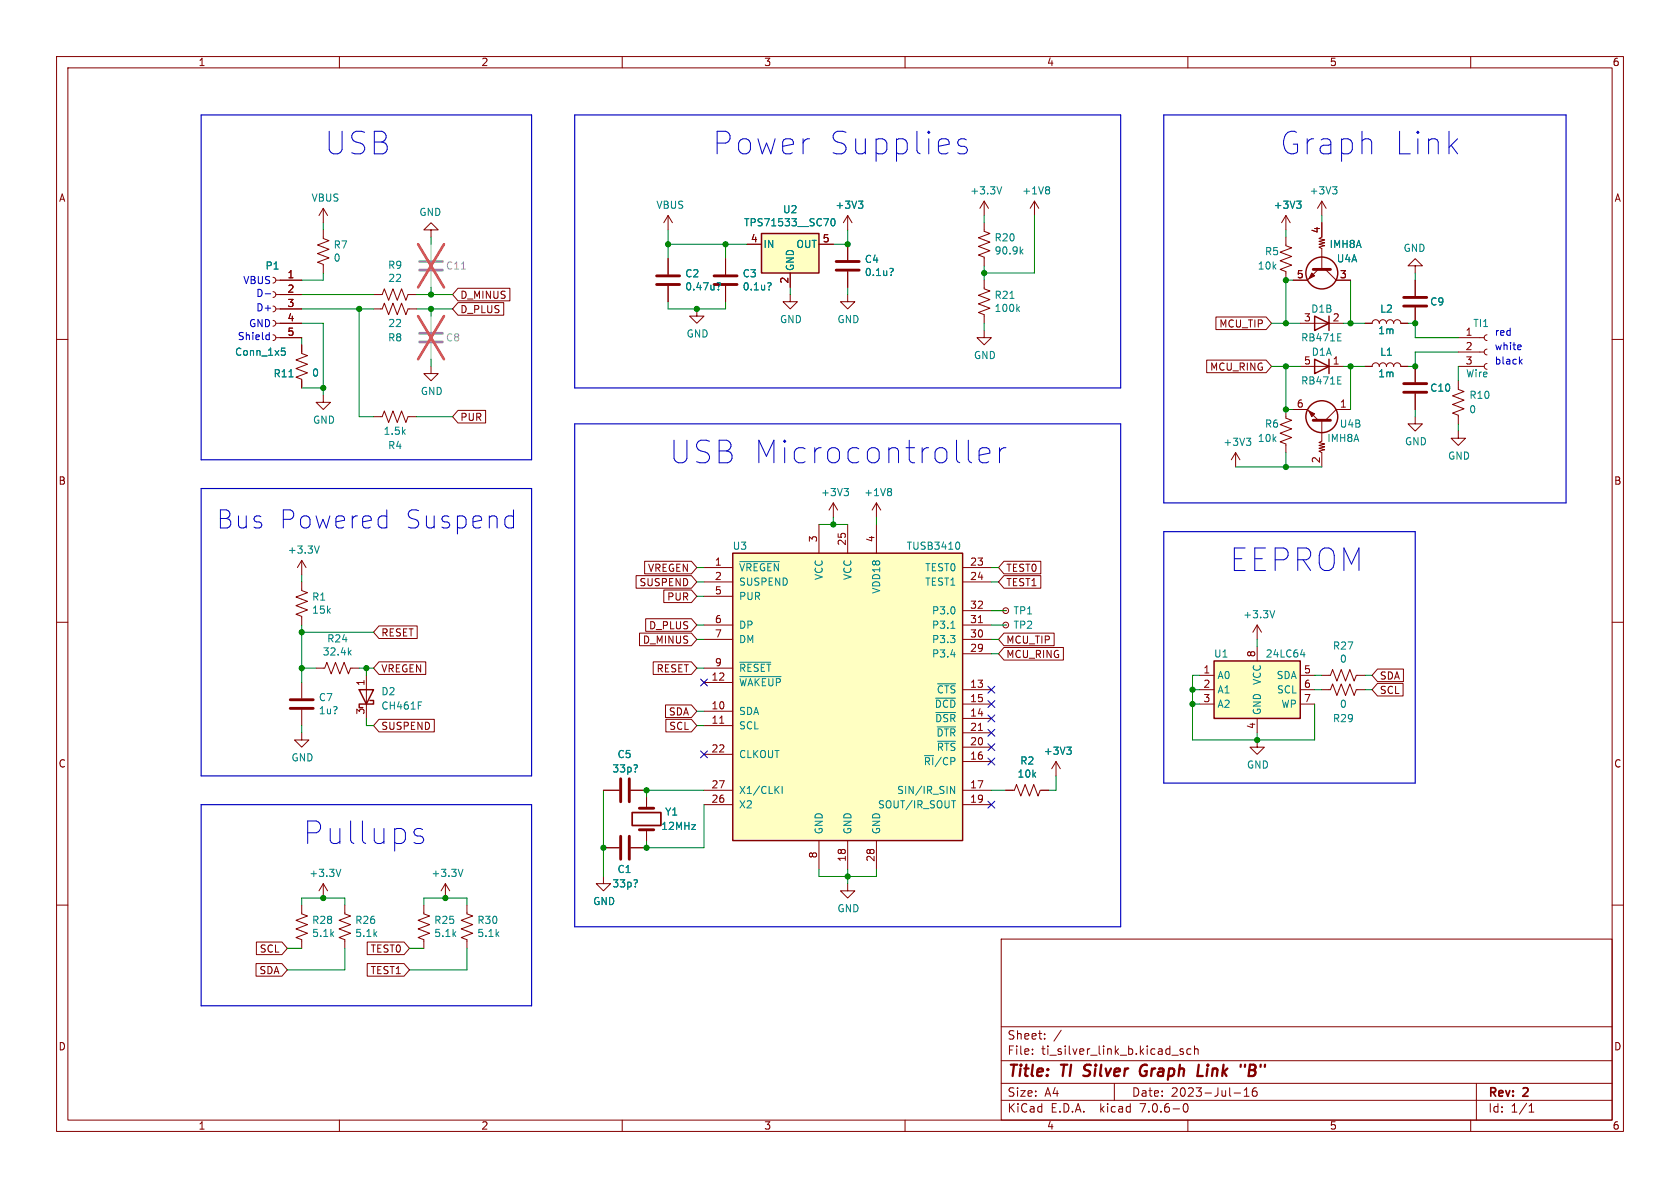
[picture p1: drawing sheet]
<svg xmlns="http://www.w3.org/2000/svg" width="297mm" height="210mm" viewBox="0 0 297 210" stroke-linecap="round" stroke-linejoin="round" font-family="sans-serif">
<g fill="none" stroke="#840000" stroke-width=".18">
<path d="M10 10h277v190h-277zM12 12h273v186h-273zM60 10v2M110 10v2M160 10v2M210 10v2M260 10v2M57.1 36.8v2.6M57.1 36.8l-.7 1.3M57.1 36.8l.8 1.3M118.1 38.1l-.8 1.3M118.1 38.1v2.5"/>
<path d="M118.1 38.1l.8 1.3M149.9 38.1v2.5M149.9 38.1l-.8 1.3M149.9 38.1l.7 1.3M174 39.4v1.5l1 .4-2 .7 2 .8-2 .8 2 .7-2 .8 1 .4v1.5M174 35.6v2.5M174 35.6l-.8 1.2M174 35.6l.8 1.2M182.9 35.6l-.8 1.2M182.9 35.6v2.5M182.9 35.6l.7 1.2M227.3 38.1l-.7 1.3"/>
<path d="M227.3 38.1v2.5M227.3 38.1l.8 1.3M233.7 39.4v2.5l-.5 .3 1 .2-1 .3 1 .2-1 .3 1 .2-1 .3 .5 .2v3.6M233.7 35.6l-.8 1.2M233.7 35.6v2.5M233.7 35.6l.7 1.2M10 60h2M48.3 59.2l.3 .1 .2 .4-.2 .4-.3 .1M48.3 56.6l.3 .2 .2 .4-.2 .3-.3 .2M48.3 54.1l.3 .2 .2 .3-.2 .4-.3 .1M48.3 51.6l.3 .1 .2 .4-.2 .3-.3 .2M48.3 49l.3 .2 .2 .3-.2 .4-.3 .1"/>
<path d="M48.8 54.6h4.5M48.8 52.1h4.5M48.8 59.7h4.5M48.8 57.2h4.5M48.8 49.5h4.5M57.1 40.6v1.6l1.1 .3-2.1 .8 2.1 .8-2.1 .7 2.1 .8-2.1 .8 1 .3v1.6M66 54.6h1.6l.3-1 .8 2 .8-2 .7 2 .8-2 .8 2 .3-1h1.6M66 52.1h1.6l.3-1 .8 2 .8-2 .7 2 .8-2 .8 2 .3-1h1.6M76.2 40.6h1.3l-1.3-1.2-1.3 1.2h1.3v1.3M81 51h9.1v2.2h-9.1l-1-1.1zM81 53.5h8.1v2.2h-8.1l-1-1.1zM118.1 45.7v2.8"/>
<path d="M118.1 50.5v2.8M123.2 54.6v1.3h1.3l-1.3 1.3-1.3-1.3h1.3M128.3 45.7v2.8M128.3 50.5v2.8M132.1 43.2h2.5M139.7 52.1v1.2h1.3l-1.3 1.3-1.3-1.3h1.3M139.7 48.3v2.5M144.8 43.2h2.5M149.9 52.1v1.2h1.2l-1.2 1.3-1.3-1.3h1.3M149.9 43.2v2.8M149.9 48v2.8M174 58.4v1.3h1.3l-1.3 1.3-1.3-1.3h1.3"/>
<path d="M174 49.5v1.6l1 .3-2 .8 2 .8-2 .7 2 .8-2 .7 1 .4v1.6M215 56h8.8l1 1.2-1 1.1h-8.8zM227.3 41.9v1.5l1 .4-2 .8 2 .7-2 .8 2 .8-2 .7 1 .4v1.5M229.9 57.2h7.6M233 47.6l-1.9 1.9h-2.5M234.3 47.6l1.9 1.9h2.6M241.3 57.2h1.3a.64 .64 0 0 1 .6-.7 .64 .64 0 0 1 .6 .7 .64 .64 0 0 1 .7-.7 .64 .64 0 0 1 .6 .7 .64 .64 0 0 1 .6-.7 .64 .64 0 0 1 .7 .7 .64 .64 0 0 1 .6-.7 .64 .64 0 0 1 .6 .7h1.3M250.2 47h1.3l-1.3-1.3-1.3 1.3h1.3v1.3M250.2 49.5v2.8M250.2 54.4v2.8M257.8 59.7h4.6M262.9 59.2l-.4 .1-.1 .4 .1 .3 .4 .2"/>
<path d="M285 60h2M53.3 61v1.5l1.1 .4-2.1 .7 2.1 .8-2.1 .8 2.1 .7-2.1 .8 1 .4v1.5M57.1 69.9v1.2h1.3l-1.3 1.3-1.2-1.3h1.2M66 73.7h1.6l.3-1.1 .8 2.1 .8-2.1 .7 2.1 .8-2.1 .8 2.1 .3-1h1.6M76.2 64.8v1.2h1.3l-1.3 1.3-1.3-1.3h1.3M81 72.5h4.8v2.3h-4.8l-1-1.1zM213.3 63.7h10.5l1 1.1-1 1.1h-10.5zM227.3 72.4v1.5l1 .4-2 .8 2 .7-2 .8 2 .7-2 .8 1 .4v1.5M228.6 72.4h2.5l1.9 1.9M229.9 64.8h7.6M233.7 74.4v3.6l-.5 .2 1 .3-1 .2 1 .3-1 .2 1 .3-1 .3 .5 .2v2.6M238.8 72.4h-2.6l-1.9 1.9"/>
<path d="M241.3 64.8h1.3a.64 .64 0 0 1 .6-.7 .64 .64 0 0 1 .6 .7 .64 .64 0 0 1 .7-.7 .64 .64 0 0 1 .6 .7 .64 .64 0 0 1 .6-.7 .64 .64 0 0 1 .7 .7 .64 .64 0 0 1 .6-.7 .64 .64 0 0 1 .6 .7h1.3M250.2 73.7v1.2h1.3l-1.3 1.3-1.3-1.3h1.3M250.2 64.8v2.8M250.2 69.6v2.8M257.8 67.3v1.5l1 .4-2 .8 2 .7-2 .8 2 .8-2 .7 1 .4v1.5M257.8 76.2v1.3h1.3l-1.3 1.2-1.3-1.2h1.3M257.8 64.8h4.6M257.8 62.2h4.6M262.9 64.3l-.4 .1-.1 .4 .1 .3 .4 .2M262.9 61.7l-.4 .2-.1 .3 .1 .4 .4 .1M53.3 99.1v2.5M53.3 99.1l-.7 1.2"/>
<path d="M53.3 99.1l.8 1.2M114 99.2h8.2l1 1.1-1 1.1h-8.2zM144.8 92.7v5.1M147.3 88.9l-.7 1.3M147.3 88.9v2.5M147.3 88.9l.8 1.3M149.9 92.7v5.1M154.9 88.9v2.5M154.9 92.7v5.1M154.9 88.9l-.7 1.3M154.9 88.9l.8 1.3M177.5 99.2h6.5v2.2h-6.5l-1-1.1z"/>
<path d="M218.4 80l-.7 1.3M218.4 80v2.6M218.4 80l.8 1.3M10 110h2M53.3 102.9v1.5l1.1 .4-2.1 .7 2.1 .8-2.1 .8 2.1 .7-2.1 .8 1 .4v1.5M55.9 118.1h1.5l.4-1 .7 2 .8-2 .8 2 .7-2 .8 2 .4-1h1.5M64.8 119.4v7.6M67 110.6h6.8v2.3h-6.8l-1-1.1zM67 117h8.3v2.2h-8.3l-1-1.1zM112.5 101.8h9.7l1 1.1-1 1.1h-9.7zM113.1 111.9h9.1l1 1.1-1 1.1h-9.1zM114.1 109.4h8.1l1 1.1-1 1.1h-8.1z"/>
<path d="M115.5 117h6.7l1 1.1-1 1.1h-6.7zM117.4 104.3h4.8l1 1.1-1 1.1h-4.8zM124.5 118.1h5M124.5 100.3h5M124.5 102.9h5M124.5 113h5M124.5 110.5h5M124.5 105.4h5M170.2 100.3h5.1M170.2 102.9h5.1M170.2 115.6h5.1M170.2 113h5.1"/>
<path d="M170.2 110.5h5.1M170.2 108h5.1M173 110.1h.7M177.5 111.9h8.9v2.2h-8.9l-1-1.1zM177.5 114.5h10.5v2.2h-10.5l-1-1.1zM177.5 101.8h6.5v2.2h-6.5l-1-1.1zM177.8 110.5h.1M177.8 108h.1M212.1 119.4h2.5M222.2 110.5v2.5M222.2 114.3v2.5M222.2 110.5l-.7 1.3"/>
<path d="M222.2 110.5l.8 1.3M229.9 119.4h2.5M233.7 119.4h1.5l.4-1 .7 2 .8-2 .8 2 .7-2 .8 2 .4-1h1.5M243.5 118.3h4.6v2.2h-4.6l-.9-1.1zM285 110h2M53.3 129.5v1.3h1.3l-1.3 1.3-1.2-1.3h1.2M53.3 120.7v2.7M53.3 125.5v2.8M67 127.2h9.8v2.2h-9.8l-1-1.1zM106.7 139.7h2.8M111.5 139.7h2.8M117.7 124.6h4.5l1 1.1-1 1.1h-4.5z"/>
<path d="M117.7 127.2h4.5l1 1.1-1 1.1h-4.5zM124.5 139.7h5M124.5 125.7h5M124.5 128.3h5M124.5 120.7h5M124.5 133.4h5M127.2 127.9h.8M170.2 121.9h5.1M170.2 124.5h5.1M170.2 139.7h5.1M170.2 127h5.1M170.2 134.6h5.1"/>
<path d="M170.2 132.1h5.1M170.2 129.5h5.1M173 129.1h.7M177.8 139.7h1.5l.4-1 .8 2 .7-2 .8 2 .8-2 .7 2 .4-1h1.5M186.7 134.6l-.8 1.3M186.7 134.6v2.6M186.7 134.6l.8 1.3M212.1 121.9h2.5M212.1 124.5h2.5M222.2 130.8v1.3h1.3l-1.3 1.3-1.2-1.3h1.2M222.2 127v2.5M229.9 121.9h2.5"/>
<path d="M229.9 124.5h2.5M233.7 121.9h1.5l.4-1 .7 2 .8-2 .8 2 .7-2 .8 2 .4-1h1.5M243.5 120.8h4.5v2.2h-4.5l-.9-1.1zM10 160h2M57.1 156.2l-.7 1.3M57.1 156.2v2.6M57.1 156.2l.8 1.3M78.7 156.2l-.7 1.3M78.7 156.2v2.6M78.7 156.2l.8 1.3M106.7 154.9v1.3h1.2l-1.2 1.3-1.3-1.3h1.3M106.7 149.9h2.8"/>
<path d="M111.5 149.9h2.8M114.3 141v1.9M114.3 146.7v1.9M124.5 142.2h5M144.8 148.6v5.1M149.9 156.2v1.3h1.2l-1.2 1.3-1.3-1.3h1.3M149.9 148.6v5.1M154.9 148.6v5.1M170.2 142.2h5.1M285 160h2M45.3 170.3h4.5l1 1.2-1 1.1h-4.5zM45.3 166.5h4.5l1 1.1-1 1.2h-4.5z"/>
<path d="M53.3 160v1.5l1.1 .4-2.1 .8 2.1 .7-2.1 .8 2.1 .8-2.1 .7 1 .4v1.5M61 160v1.5l1 .4-2.1 .8 2.1 .7-2.1 .8 2.1 .8-2.1 .7 1.1 .4v1.5M64.9 170.3h6.5l1 1.2-1 1.1h-6.5zM64.9 166.5h6.5l1 1.1-1 1.2h-6.5zM74.9 160v1.5l1 .4-2 .8 2 .7-2 .8 2 .8-2 .7 1 .4v1.5M82.5 160v1.5l1.1 .4-2.1 .8 2.1 .7-2.1 .8 2.1 .8-2.1 .7 1 .4v1.5M177 166h108v32h-108zM60 198v2M110 198v2M160 198v2M177 194.5h108M177 191.5h108"/>
<path d="M177 187.5h108M177 181.5h108M182.5 186.3v.1M182.5 185.5v.1M184.7 183.6v.1M184.7 182.8v.1M187.6 182.1l-1.3 2M197 191.5v3M207.2 186.5h1.1M209.2 185.5l-.4-.1-.2 .2 .1 .2 .5 .2v.3h-.6M209.3 195.2l.2-.1a.81 .81 0 0 1 .6 .6 .81 .81 0 0 1-.3 .8l-.1 .1a.81 .81 0 0 1-.4-1.4zM210 198v2"/>
<path d="M210.5 185.5l-.4-.1-.3 .3v.4l.2 .2h.5M211.2 185.5l.2-.1 .3 .1 .1 .9M211.2 184.9v1.5M218.2 193.2h1.1M220 193.8h.8M220 192.7l.4-.4v1.5M222.1 192.3a.59 .59 0 0 0-.7 .6v.6l.1 .2 .5 .1 .2-.1v-.5l-.1-.3h-.4l-.3 .3M260 198v2M261 191.5v6.5M270.3 196.6h.9M270.3 195.5l.4-.4v1.5"/>
<circle cx="177.8" cy="110.5" r=".51"/>
<circle cx="177.8" cy="108" r=".51"/>
</g>
<path d="M191.5 190.1l.3 .1M191.8 188.4l-.1 .2v.4M202.4 189.4h.3M202.6 188.2a1.13 1.13 0 0 0-1 .7 1.13 1.13 0 0 0 .2 1.2l.3 .1 .5-.1M211.7 190.2h.9M213.5 188.9l-.2 1.3M220.9 189.2h.6M221 188.2h.6a.49 .49 0 0 1 .4 .5 .49 .49 0 0 1-.5 .5M221.5 189.2l.3 .1a.58 .58 0 0 1-.3 .9h-.8" fill="none" stroke="#840000" stroke-width=".4"/>
<g fill="none" stroke="#008484" stroke-width=".18">
<path d="M147 38.8l.2-.1a.68 .68 0 0 1 .4 .6 .68 .68 0 0 1-.4 .6l-.2-.1-.1-.4zM151.8 35.6h.7l-.4 .4M152.3 36l.2 .3v.3l-.2 .2M177.1 33l-.4 1.3M185.3 33l.3 .3-.3 .3 .3 .2v.2l-.3 .3M229.2 35.6h.8l-.4 .4M229.8 36l.2 .3v.3l-.2 .2M235.6 33h.8l-.5 .5M236.1 33.5l.3 .2v.3l-.3 .3M126.9 50h.3l.2 .2-.4 .6M127 51.1v.2M135.8 50h.3l.2 .2-.2 .3"/>
<path d="M157.4 47.4h.3l.2 .2-.2 .4M178.5 52.8h.8M179.9 54.6l.3 .5M180.2 54.2l-.4 .5M180.5 44.4l.3 .5M180.8 44.1l-.4 .4M236.5 59h.6M49.8 61.5h.6M49.9 62h.3l.2 .3v.4l-.5 .1M51.1 66.6h.7M220.3 77.5h.8l-.4 .4M220.9 77.9l.2 .3v.3l-.2 .2"/>
<path d="M236.5 67.9h.6M236.5 66.6h.6M236.5 60.3h.6M56.4 96.5l-.4 1.3M130.8 99.3h7M149.2 86.4h.8l-.4 .4M149.8 86.8l.2 .3v.3l-.2 .2M157.4 86.4l.2 .2-.2 .3 .2 .2v.3l-.2 .2M169.4 95.8a.79 .79 0 0 1 0 1.3M61.7 115.3l.4 .5M62.1 114.9l-.5 .5M130.8 119.6h7.3"/>
<path d="M130.8 117.1h5.5M168.1 115.7h.8M168.1 111.1h.7M225.4 107.9l-.5 1.3M229.9 115.7h.8M230.5 115.3v.8M74 124.1h.6M112.5 135.2l.2 .2-.1 .3M137.2 139.6l.5 .7M137.7 139l-.7 .7M138.3 139v1.3M165.4 123.4h3.5"/>
<path d="M165.4 126h3.5M165.7 128.5h3.2M165.7 120.9h3.2M165.7 131h3.2M168 139l.8 1.3v-1.3M188.6 132.1h.8l-.5 .5M189.1 132.6l.3 .2v.3l-.3 .2M60.3 153.7l-.5 1.2M81.8 153.7l-.4 1.2M112.5 155.5l.2 .2-.1 .3M168.2 141.5h.7"/>
</g>
<g fill="#ffffc2" stroke="#ffffc2" stroke-width=".18">
<path d="M214.6 116.8h15.3v10.2h-15.3z"/>
<path d="M129.5 97.8h40.7v50.8h-40.7z"/>
<path d="M134.6 41.3h10.2v7h-10.2z"/>
</g>
<g fill="none" stroke="#840000" stroke-width=".25">
<path d="M134.6 41.3h10.2v7h-10.2zM232.4 55.9l2.5 1.3-2.5 1.2zM234.9 55.9v2.5M232.4 63.5l2.5 1.3-2.5 1.2zM234.9 63.5v2.5M129.5 97.8h40.7v50.8h-40.7zM214.6 116.8h15.3v10.2h-15.3zM63.5 121.9h2.5l-1.2 2.6zM65.4 123.8h.6v.7h-2.5v.6h.6"/>
<circle cx="233.7" cy="48.3" r="2.82"/>
<circle cx="233.7" cy="73.7" r="2.82"/>
</g>
<g fill="none" stroke="#840000" stroke-width=".51">
<path d="M116.1 50.3h4M116.1 48.8h4M126.2 50.3h4.1M126.2 48.8h4.1M147.8 47.8h4.1M147.8 46.2h4.1M232.2 47.6h3M248.2 54.1h4M248.2 52.6h4M232.2 74.3h3M248.2 69.3h4M248.2 67.8h4"/>
<path d="M51.3 125.2h4.1M51.3 123.7h4.1M109.7 137.7v4M111.3 137.7v4M109.7 147.8v4.1M111.3 147.8v4.1M113 146.7h2.6M113 142.9h2.6"/>
</g>
<path d="M74.2 47.8h4M74.2 46.2h4M74.2 58.9h4M74.2 60.5h4" fill="none" stroke="#a1a1a1" stroke-width=".51"/>
<path d="M76.2 43.2v2.8M76.2 48v2.8M76.2 55.9v2.8M81.6 47.6h.7M76.2 60.7v2.8" fill="none" stroke="#a1a1a1" stroke-width=".18"/>
<path d="M73.9 43.2l4.6 7.6M73.9 55.9l4.6 7.6M78.5 43.2l-4.6 7.6M78.5 55.9l-4.6 7.6" fill="none" stroke="#eb3a3d" stroke-width=".46"/>
<g fill="#840000" stroke="#840000" stroke-width=".18">
<path d="M231.9 48.3l.5 .5-1 .5z"/>
<path d="M231.4 72.6l1 .6-.5 .5z"/>
</g>
<path d="M111.8 143.6h5v2.3h-5z" fill="none" stroke="#840000" stroke-width=".3"/>
<g fill="none" stroke="#0000c2" stroke-width=".18">
<path d="M170.8 24.7l-.3-.2h-.6l-.4 .2-.2 .4 .2 .6 1.3 .4 .2 .3-.2 .6-.3 .2h-.8l-.4-.2M46.9 51.9h1M47.2 59.2l.4 .1M47.6 58.8v1.2M47.6 60h-.4M171.2 77.8v3.4l.2 .4 .4 .2M176.7 79.1v2.7M177.8 79.1a1.02 1.02 0 0 0-1.1 .8M268.7 61l.2 .3-.6 .1M268.7 63.9l.4 .5M268.9 61.8h-.2M269.1 63.5l-.5 .5"/>
<path d="M67.5 91.2h.6l.3 .1M68.4 90.1v3.2M68.4 93.2l-.3 .1h-.6M89.9 91.2h.6l.3 .1M90.8 93.2l-.3 .1h-.6M90.8 90.1v3.2M173.1 80.5l1.9-.4v-.4l-.2-.4-.4-.2h-.7l-.4 .2-.2 .4v1.5l.2 .4 .4 .2h.7l.4-.2M73.2 147.2l.2 .4 .4 .2h.5l.4 .2 .2 .4-.2 .5-.4 .2h-.7l-.4-.2M74.7 146.6l-.4-.1h-.5l-.4 .1-.2 .4"/>
</g>
<path d="M35.6 20.3h58.4v61h-58.4zM101.6 20.3h96.5v48.3h-96.5zM205.7 20.3h71.2v68.6h-71.2zM101.6 74.9h96.5v88.9h-96.5zM35.6 86.4h58.4v50.8h-58.4zM205.7 94h44.5v44.4h-44.5zM35.6 142.2h58.4v35.6h-58.4z" fill="none" stroke="#0000c2" stroke-width=".2"/>
<g fill="none" stroke="#008400" stroke-width=".18">
<path d="M57.1 39.4v1.2M174 38.1v1.3M182.9 38.1v10.2h-8.9M233.7 38.1v1.3M53.3 57.2h3.8v12.7M53.3 59.7v1.3M53.3 54.6h12.7M53.3 52.1h12.7M57.1 48.3v1.2h-3.8M63.5 54.6v19.1h2.5M73.7 54.6h6.3M73.7 52.1h6.3"/>
<path d="M76.2 41.9v1.3M76.2 50.8v1.3M76.2 54.6v1.3M118.1 40.6v5.1M118.1 53.3v1.3h10.2v-1.3M118.1 43.2h14M128.3 43.2v2.5M139.7 50.8v1.3M149.9 40.6v2.6h-2.6M149.9 50.8v1.3M174 47v2.5M174 57.2v1.2"/>
<path d="M224.8 57.2h5.1M227.3 40.6v1.3M228.6 49.5h-1.3v7.7M237.5 57.2h3.8M238.8 49.5v7.7M248.9 57.2h1.3v2.5h7.6M250.2 48.3v1.2M53.3 68.6h3.8M73.7 73.7h6.3M76.2 63.5v1.3M224.8 64.8h5.1M227.3 64.8v7.6h1.3"/>
<path d="M237.5 64.8h3.8M238.8 64.8v7.6M250.2 72.4v1.3M257.8 62.2h-7.6v2.6h-1.3M257.8 64.8v2.5M257.8 74.9v1.3M144.8 92.7h5.1M147.3 91.4v1.3M154.9 91.4v1.3M218.4 82.6h15.3M227.3 80v2.6M53.3 101.6v1.3"/>
<path d="M53.3 110.5v10.2M53.3 118.1h2.6M53.3 111.8h12.7M63.5 118.1h2.5M64.8 118.1v1.3M123.2 118.1h1.3M123.2 110.5h1.3M123.2 102.9h1.3M123.2 113h1.3M123.2 105.4h1.3M123.2 100.3h1.3M175.3 110.5h2.5"/>
<path d="M175.3 102.9h1.2M175.3 113h1.2M175.3 100.3h1.2M175.3 108h2.5M175.3 115.6h1.2M212.1 119.4h-1.3v11.4h21.6v-6.3M222.2 113v1.3M232.4 119.4h1.3M241.3 119.4h1.3M53.3 128.3v1.2M64.8 127v1.3h1.2M106.7 139.7v15.2"/>
<path d="M123.2 128.3h1.3M123.2 125.7h1.3M124.5 139.7h-10.2v1.3M175.3 139.7h2.5M186.7 137.2v2.5h-1.3M210.8 121.9h1.3M210.8 124.5h1.3M222.2 129.5v1.3M232.4 121.9h1.3M241.3 121.9h1.3M124.5 142.2v7.7h-10.2v-1.3M144.8 153.7v1.2h10.1v-1.2"/>
<path d="M149.9 153.7v2.5M50.8 167.6h2.5M53.3 160v-1.2h7.7v1.2M61 167.6v3.9h-10.2M72.4 167.6h2.5M74.9 160v-1.2h7.6v1.2M82.5 167.6v3.9h-10.1"/>
</g>
<g fill="none" stroke="#000084" stroke-width=".18">
<path d="M123.9 120l1.2 1.3M123.9 132.7l1.2 1.3M125.1 120l-1.2 1.3M125.1 132.7l-1.2 1.3M174.7 128.9l1.2 1.2M174.7 126.4l1.2 1.2M174.7 123.9l1.2 1.2M174.7 121.3l1.2 1.2M174.7 134l1.2 1.2M174.7 131.5l1.2 1.2M175.9 128.9l-1.2 1.2M175.9 126.4l-1.2 1.2"/>
<path d="M175.9 123.9l-1.2 1.2M175.9 121.3l-1.2 1.2M175.9 134l-1.2 1.2M175.9 131.5l-1.2 1.2M174.7 141.6l1.2 1.2M175.9 141.6l-1.2 1.2"/>
</g>
<g fill="#008400" stroke="#008400" stroke-width=".18">
<circle cx="118.1" cy="43.2" r=".46"/>
<circle cx="123.2" cy="54.6" r=".46"/>
<circle cx="76.2" cy="54.6" r=".46"/>
<circle cx="76.2" cy="52.1" r=".46"/>
<circle cx="63.5" cy="54.6" r=".46"/>
<circle cx="57.1" cy="68.6" r=".46"/>
<circle cx="57.1" cy="158.8" r=".46"/>
<circle cx="78.7" cy="158.8" r=".46"/>
<circle cx="53.3" cy="118.1" r=".46"/>
<circle cx="64.8" cy="118.1" r=".46"/>
<circle cx="53.3" cy="111.8" r=".46"/>
<circle cx="114.3" cy="139.7" r=".46"/>
<circle cx="106.7" cy="149.9" r=".46"/>
<circle cx="114.3" cy="149.9" r=".46"/>
<circle cx="227.3" cy="64.8" r=".46"/>
<circle cx="227.3" cy="57.2" r=".46"/>
<circle cx="227.3" cy="49.5" r=".46"/>
<circle cx="238.8" cy="64.8" r=".46"/>
<circle cx="210.8" cy="121.9" r=".46"/>
<circle cx="210.8" cy="124.5" r=".46"/>
<circle cx="227.3" cy="72.4" r=".46"/>
<circle cx="227.3" cy="82.6" r=".46"/>
<circle cx="222.2" cy="130.8" r=".46"/>
<circle cx="174" cy="48.3" r=".46"/>
<circle cx="149.9" cy="43.2" r=".46"/>
<circle cx="128.3" cy="43.2" r=".46"/>
<circle cx="238.8" cy="57.2" r=".46"/>
<circle cx="250.2" cy="64.8" r=".46"/>
<circle cx="250.2" cy="57.2" r=".46"/>
<circle cx="147.3" cy="92.7" r=".46"/>
<circle cx="149.9" cy="154.9" r=".46"/>
</g>
<g font-size="5.6" fill="#0000c2">
<text x="57.1" y="27.7">USB</text>
<text x="125.7" y="27.7">Power</text>
<text x="146.1" y="27.7">Supplies</text>
<text x="226.1" y="27.7">Graph</text>
<text x="246" y="27.7">Link</text>
<text x="118.1" y="82.3">USB Microcontroller</text>
<text x="217.2" y="101.4">EEPROM</text>
<text x="53.3" y="149.6">Pullups</text>
</g>
<g font-size="4.5" fill="#0000c2">
<text x="38.1" y="93.7">Bus</text>
<text x="49" y="93.7">Powered</text>
<text x="71.1" y="93.7">Suspend</text>
</g>
<g font-size="2.8" fill="#840000">
<text x="178" y="190.9">Title:</text>
<text x="187.7" y="190.9">TI</text>
<text x="192.5" y="190.9">Silver</text>
<text x="203.2" y="190.9">Graph</text>
<text x="214.2" y="190.9">Link</text>
<text x="222.5" y="190.9">&quot;B&quot;</text>
</g>
<g font-size="2.1" fill="#840000">
<text x="178" y="184">Sheet:</text>
<text x="178" y="186.7">File:</text>
<text x="184.1" y="186.7">ti_silver_link_b.kicad_sch</text>
<text x="178" y="196.9">KiCad</text>
<text x="178" y="194.1">Size:</text>
<text x="184.7" y="194.1">A4</text>
<text x="185.7" y="196.9">E.D.A.</text>
<text x="194.6" y="196.9">kicad</text>
<text x="200" y="194.1">Date:</text>
<text x="201.8" y="196.9">7.0.6-0</text>
<text x="207" y="194.1">2023-Jul-16</text>
<text x="263" y="194.3">Rev:</text>
<text x="263" y="196.9">Id:</text>
<text x="267.1" y="196.9">1/1</text>
<text x="269.4" y="194.3">2</text>
</g>
<g font-size="1.8" fill="#840000">
<text x="35" y="11.9">1</text>
<text x="85" y="11.9">2</text>
<text x="135" y="11.9">3</text>
<text x="185" y="11.9">4</text>
<text x="235" y="11.9">5</text>
<text x="285" y="11.9">6</text>
<text x="10.3" y="35.9">A</text>
<text x="285.3" y="35.9">A</text>
<text x="233.4" y="41.3" transform="rotate(-90 233.4 41.3)">4</text>
<text x="132.6" y="42.9">4</text>
<text x="145.3" y="42.9">5</text>
<text x="50.7" y="49.3">1</text>
<text x="50.7" y="51.8">2</text>
<text x="81.3" y="53">D_MINUS</text>
<text x="139.4" y="50.2" transform="rotate(-90 139.4 50.2)">2</text>
<text x="229.2" y="49.3">5</text>
<text x="236.8" y="49.3">3</text>
<text x="50.7" y="54.4">3</text>
<text x="50.7" y="56.9">4</text>
<text x="50.7" y="59.4">5</text>
<text x="81.3" y="55.6">D_PLUS</text>
<text x="215.5" y="58.1">MCU_TIP</text>
<text x="230.4" y="56.9">3</text>
<text x="259" y="59.4">1</text>
<text x="213.8" y="65.7">MCU_RING</text>
<text x="230.4" y="64.5">5</text>
<text x="235.5" y="64.5">1</text>
<text x="259" y="62">2</text>
<text x="259" y="64.5">3</text>
<text x="81.3" y="74.6">PUR</text>
<text x="229.2" y="72.1">6</text>
<text x="236.8" y="72.1">1</text>
<text x="233.4" y="82" transform="rotate(-90 233.4 82)">2</text>
<text x="10.3" y="85.9">B</text>
<text x="285.3" y="85.9">B</text>
<text x="144.5" y="96" transform="rotate(-90 144.5 96)">3</text>
<text x="154.7" y="96" transform="rotate(-90 154.7 96)">4</text>
<text x="114.5" y="101.3">VREGEN</text>
<text x="126.3" y="100.1">1</text>
<text x="149.6" y="96.6" transform="rotate(-90 149.6 96.6)">25</text>
<text x="171.4" y="100.1">23</text>
<text x="177.8" y="101.3">TEST0</text>
<text x="112.9" y="103.8">SUSPEND</text>
<text x="117.8" y="106.4">PUR</text>
<text x="126.3" y="102.6">2</text>
<text x="126.3" y="105.2">5</text>
<text x="171.4" y="102.6">24</text>
<text x="171.4" y="107.7">32</text>
<text x="177.8" y="103.8">TEST1</text>
<text x="67.3" y="112.7">RESET</text>
<text x="113.6" y="114">D_MINUS</text>
<text x="114.6" y="111.4">D_PLUS</text>
<text x="126.3" y="110.2">6</text>
<text x="126.3" y="112.8">7</text>
<text x="171.4" y="112.8">30</text>
<text x="171.4" y="110.2">31</text>
<text x="177.8" y="114">MCU_TIP</text>
<text x="67.3" y="119.1">VREGEN</text>
<text x="116" y="119.1">RESET</text>
<text x="126.3" y="117.9">9</text>
<text x="171.4" y="115.3">29</text>
<text x="177.8" y="116.5">MCU_RING</text>
<text x="212.7" y="119.1">1</text>
<text x="222" y="116.3" transform="rotate(-90 222 116.3)">8</text>
<text x="230.4" y="119.1">5</text>
<text x="64.5" y="121.4" transform="rotate(-90 64.5 121.4)">1</text>
<text x="125.7" y="125.5">10</text>
<text x="125.7" y="120.4">12</text>
<text x="171.4" y="121.7">13</text>
<text x="171.4" y="124.2">15</text>
<text x="212.7" y="121.7">2</text>
<text x="212.7" y="124.2">3</text>
<text x="230.4" y="121.7">6</text>
<text x="230.4" y="124.2">7</text>
<text x="243.8" y="120.3">SDA</text>
<text x="243.8" y="122.9">SCL</text>
<text x="64.5" y="126.4" transform="rotate(-90 64.5 126.4)">3</text>
<text x="67.3" y="129.2">SUSPEND</text>
<text x="118.1" y="126.7">SDA</text>
<text x="118.2" y="129.2">SCL</text>
<text x="125.7" y="128">11</text>
<text x="171.4" y="126.7">14</text>
<text x="171.4" y="131.8">20</text>
<text x="171.4" y="129.3">21</text>
<text x="222" y="129" transform="rotate(-90 222 129)">4</text>
<text x="10.3" y="135.9">C</text>
<text x="125.7" y="133.1">22</text>
<text x="171.4" y="134.4">16</text>
<text x="285.3" y="135.9">C</text>
<text x="125.7" y="142">26</text>
<text x="125.7" y="139.4">27</text>
<text x="171.4" y="139.4">17</text>
<text x="171.4" y="142">19</text>
<text x="144.5" y="151.8" transform="rotate(-90 144.5 151.8)">8</text>
<text x="149.6" y="152.4" transform="rotate(-90 149.6 152.4)">18</text>
<text x="154.7" y="152.4" transform="rotate(-90 154.7 152.4)">28</text>
<text x="45.8" y="172.4">SDA</text>
<text x="45.8" y="168.6">SCL</text>
<text x="65.4" y="172.4">TEST1</text>
<text x="65.4" y="168.6">TEST0</text>
<text x="10.3" y="185.9">D</text>
<text x="285.3" y="185.9">D</text>
<text x="35" y="199.9">1</text>
<text x="85" y="199.9">2</text>
<text x="135" y="199.9">3</text>
<text x="185" y="199.9">4</text>
<text x="235" y="199.9">5</text>
<text x="285" y="199.9">6</text>
</g>
<g font-size="1.8" fill="#008484">
<text x="55" y="35.8">VBUS</text>
<text x="171.4" y="34.6">+3.3V</text>
<text x="180.6" y="34.6">+1V8</text>
<text x="231.4" y="34.6">+3V3</text>
<text x="74" y="38.4">GND</text>
<text x="115.9" y="37.1">VBUS</text>
<text x="131.4" y="40.2">TPS71533__SC70</text>
<text x="138.3" y="37.9">U2</text>
<text x="147.6" y="37.1">+3V3</text>
<text x="225.1" y="37.1">+3V3</text>
<text x="46.8" y="47.9">P1</text>
<text x="58.9" y="44.1">R7</text>
<text x="58.9" y="46.5">0</text>
<text x="68.5" y="47.7">R9</text>
<text x="134.9" y="44">IN</text>
<text x="140.7" y="44">OUT</text>
<text x="152.8" y="46.7">C4</text>
<text x="175.7" y="42.9">R20</text>
<text x="175.7" y="45.2">90.9k</text>
<text x="222.3" y="47.9">10k</text>
<text x="223.5" y="45.3">R5</text>
<text x="235" y="44">IMH8A</text>
<text x="236.2" y="46.6">U4A</text>
<text x="248" y="44.7">GND</text>
<text x="68.5" y="50">22</text>
<text x="121" y="49.2">C2</text>
<text x="121" y="51.5">0.47u?</text>
<text x="131.2" y="49.2">C3</text>
<text x="131.2" y="51.5">0.1u?</text>
<text x="140.6" y="48" transform="rotate(-90 140.6 48)">GND</text>
<text x="152.8" y="49">0.1u?</text>
<text x="175.7" y="53">R21</text>
<text x="68.5" y="58">22</text>
<text x="121.3" y="59.9">GND</text>
<text x="137.8" y="57.3">GND</text>
<text x="148" y="57.3">GND</text>
<text x="175.7" y="55.3">100k</text>
<text x="231.7" y="55.5">D1B</text>
<text x="235.5" y="56.9">2</text>
<text x="243.6" y="59.3">1m</text>
<text x="243.9" y="55.5">L2</text>
<text x="252.7" y="54.2">C9</text>
<text x="260.4" y="58">TI1</text>
<text x="41.5" y="63.1">Conn_1x5</text>
<text x="68.5" y="60.6">R8</text>
<text x="172.1" y="63.7">GND</text>
<text x="229.9" y="60.6">RB471E</text>
<text x="231.8" y="63.1">D1A</text>
<text x="243.9" y="63.1">L1</text>
<text x="48.3" y="66.9">R11</text>
<text x="55.1" y="66.8">0</text>
<text x="74.3" y="70">GND</text>
<text x="229.9" y="68.2">RB471E</text>
<text x="243.6" y="66.9">1m</text>
<text x="252.7" y="69.4">C10</text>
<text x="259.1" y="66.9">Wire</text>
<text x="259.7" y="70.7">R10</text>
<text x="55.2" y="75.1">GND</text>
<text x="67.7" y="77.1">1.5k</text>
<text x="223.5" y="75.8">R6</text>
<text x="236.8" y="75.8">U4B</text>
<text x="259.6" y="73.3">0</text>
<text x="68.5" y="79.6">R4</text>
<text x="216.2" y="79">+3V3</text>
<text x="222.3" y="78.3">10k</text>
<text x="234.5" y="78.3">IMH8A</text>
<text x="248.3" y="78.9">GND</text>
<text x="255.9" y="81.5">GND</text>
<text x="145.1" y="87.9">+3V3</text>
<text x="152.7" y="87.9">+1V8</text>
<text x="50.8" y="98.1">+3.3V</text>
<text x="129.4" y="97.4">U3</text>
<text x="130.6" y="101.2">~{VREGEN}</text>
<text x="160.2" y="97.4">TUSB3410</text>
<text x="163.5" y="101.2">TEST0</text>
<text x="55.1" y="106.4">R1</text>
<text x="130.6" y="103.7">SUSPEND</text>
<text x="130.6" y="106.3">PUR</text>
<text x="145.6" y="102.6" transform="rotate(-90 145.6 102.6)">VCC</text>
<text x="150.7" y="102.6" transform="rotate(-90 150.7 102.6)">VCC</text>
<text x="155.8" y="105.1" transform="rotate(-90 155.8 105.1)">VDD18</text>
<text x="163.5" y="103.7">TEST1</text>
<text x="55.1" y="108.7">15k</text>
<text x="57.7" y="113.8">R24</text>
<text x="130.6" y="111.4">DP</text>
<text x="130.6" y="113.9">DM</text>
<text x="164.7" y="113.9">P3.3</text>
<text x="164.7" y="111.4">P3.1</text>
<text x="164.7" y="108.8">P3.0</text>
<text x="179.1" y="111.4">TP2</text>
<text x="179.1" y="108.8">TP1</text>
<text x="219.7" y="109.5">+3.3V</text>
<text x="57" y="116.1">32.4k</text>
<text x="130.6" y="119">~{RESET}</text>
<text x="164.7" y="116.4">P3.4</text>
<text x="214.5" y="116.4">U1</text>
<text x="223.7" y="116.4">24LC64</text>
<text x="235.5" y="115">R27</text>
<text x="236.8" y="117.3">0</text>
<text x="56.3" y="124.2">C7</text>
<text x="67.3" y="123.1">D2</text>
<text x="67.3" y="125.6">CH461F</text>
<text x="130.6" y="121.5">~{WAKEUP}</text>
<text x="165.2" y="125.3">~{DCD}</text>
<text x="165.5" y="122.8">~{CTS}</text>
<text x="215.1" y="120.2">A0</text>
<text x="215.1" y="122.8">A1</text>
<text x="215.1" y="125.3">A2</text>
<text x="223.1" y="121.2" transform="rotate(-90 223.1 121.2)">VCC</text>
<text x="225.6" y="120.2">SDA</text>
<text x="225.7" y="122.8">SCL</text>
<text x="226.4" y="125.3">WP</text>
<text x="236.8" y="125.3">0</text>
<text x="56.3" y="126.5">1u?</text>
<text x="130.6" y="126.6">SDA</text>
<text x="130.6" y="129.1">SCL</text>
<text x="165.2" y="127.9">~{DSR}</text>
<text x="165.5" y="130.4">~{DTR}</text>
<text x="223.1" y="126.5" transform="rotate(-90 223.1 126.5)">GND</text>
<text x="235.5" y="127.9">R29</text>
<text x="51.4" y="134.8">GND</text>
<text x="108.2" y="136.8">33p?</text>
<text x="109.1" y="134.2">C5</text>
<text x="130.6" y="134.2">CLKOUT</text>
<text x="163.2" y="135.5">~{RI}/CP</text>
<text x="165.5" y="132.9">~{RTS}</text>
<text x="179.8" y="137.7">10k</text>
<text x="180.3" y="135.4">R2</text>
<text x="184.4" y="133.6">+3V3</text>
<text x="220.3" y="136.1">GND</text>
<text x="130.6" y="143.1">X2</text>
<text x="130.6" y="140.6">X1/CLKI</text>
<text x="155.1" y="143.1">SOUT/IR_SOUT</text>
<text x="158.5" y="140.6">SIN/IR_SIN</text>
<text x="116.8" y="146.9">12MHz</text>
<text x="117.5" y="144.4">Y1</text>
<text x="145.6" y="147.6" transform="rotate(-90 145.6 147.6)">GND</text>
<text x="150.7" y="147.6" transform="rotate(-90 150.7 147.6)">GND</text>
<text x="155.8" y="147.6" transform="rotate(-90 155.8 147.6)">GND</text>
<text x="54.6" y="155.2">+3.3V</text>
<text x="76.2" y="155.2">+3.3V</text>
<text x="109.1" y="154.5">C1</text>
<text x="104.8" y="160.2">GND</text>
<text x="108.2" y="157.1">33p?</text>
<text x="148" y="161.5">GND</text>
<text x="55.1" y="165.8">5.1k</text>
<text x="55.1" y="163.5">R28</text>
<text x="62.7" y="165.8">5.1k</text>
<text x="62.7" y="163.5">R26</text>
<text x="76.7" y="165.8">5.1k</text>
<text x="76.7" y="163.5">R25</text>
<text x="84.3" y="165.8">5.1k</text>
<text x="84.3" y="163.5">R30</text>
</g>
<g font-size="1.8" fill="#a1a1a1">
<text x="78.7" y="47.9">C11</text>
<text x="78.7" y="60.6">C8</text>
</g>
<g font-size="1.8" fill="#0000c2">
<text x="42.9" y="50.3">VBUS</text>
<text x="45.2" y="52.6">D-</text>
<text x="43.9" y="57.9">GND</text>
<text x="45.2" y="55.1">D+</text>
<text x="264.2" y="59.4">red</text>
<text x="41.9" y="60.2">Shield</text>
<text x="264.2" y="62">white</text>
<text x="264.2" y="64.5">black</text>
</g>
</svg>
